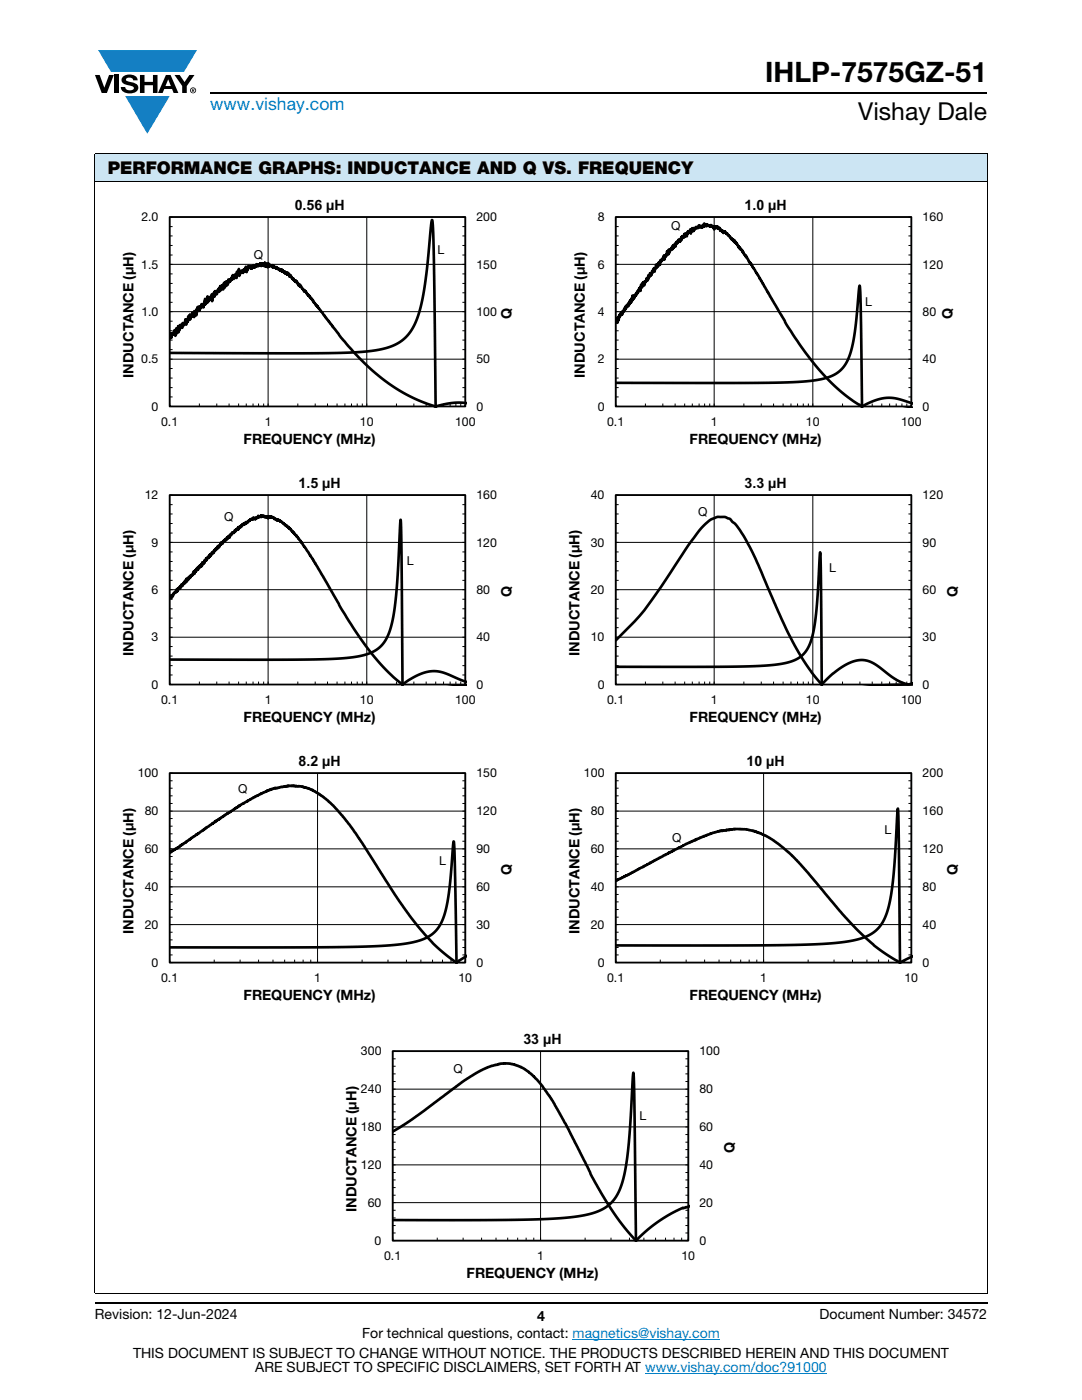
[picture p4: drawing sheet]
<svg xmlns="http://www.w3.org/2000/svg" width="216mm" height="279mm" viewBox="0 0 216 279" stroke-linecap="round" stroke-linejoin="round" font-family="sans-serif">
<g fill="#147fc3">
<path d="M19.6 10h19.7l-2.6 4.3h-1.1h-13.5z"/>
<path d="M25 19.2h8.9l-4.5 7.5z"/>
</g>
<g fill="#000">
<path d="M18.9 15h1l.9 2.5 1-2.5h.9l-1.4 3.6h-1zM22.9 15h.9v3.6h-.9zM24.6 15.3a2.1 2.1 0 0 1 2.8 .3l.1 .4h-.9a.79 .79 0 0 0-.7-.5 .79 .79 0 0 0-.8 .4l.3 .3 1 .2a1.08 1.08 0 0 1 1.2 1 1.08 1.08 0 0 1-1.1 1.2 1.73 1.73 0 0 1-2.4-1.2h.9a.96 .96 0 0 0 .8 .6 .96 .96 0 0 0 .9-.4 1.31 1.31 0 0 0-1.2-.6 1.03 1.03 0 0 1-1.1-.6 1.03 1.03 0 0 1 .2-1.1zM27.9 15h.9v1.3h1.7v-1.3h.9v3.6h-.9v-1.6h-1.7v1.6h-.9zM34.8 15h1.1l.9 1.4 1-1.4h1l-1.5 2.2v1.4h-.9v-1.4z"/>
<path d="M33.6 15.9l.5 1.3h-1.1zM33.1 15l-1.6 3.6h1l.3-.8h1.5l.3 .8h1l-1.6-3.6z"/>
<path d="M38.4 17.8h.2v.2h-.2zM38.3 17.7v.7h.1v-.3l.4 .3-.2-.3 .2-.2-.1-.2z"/>
<path d="M38.1 18a.46 .46 0 0 1 .9 0 .46 .46 0 0 1-.9 0zM37.9 18a.6 .6 0 0 0 1.2 0 .6 .6 0 0 0-1.2 0z"/>
</g>
<path d="M42 18.6h155M18.9 260h178.1" fill="none" stroke="#000" stroke-width=".36"/>
<path d="M114.3 267.3h29.3M128.7 274h36.3" fill="none" stroke="#007ec4" stroke-width=".2"/>
<path d="M18.9 30.7h178.1v5.5h-178.1z" fill="#cce5f3"/>
<g fill="none" stroke="#000" stroke-width=".2">
<path d="M18.9 30.7h178.1M18.9 36.2h178.1M18.9 30.8v227.3M197 30.8v227.3M33.9 43.3h59v37.8h-59zM33.9 52.8h59M33.9 58.4h.5M33.9 56.6h.5M33.9 54.7h.5M33.9 50.9h.5M33.9 49h.5M33.9 47.1h.5"/>
<path d="M33.9 45.2h.5M53.5 43.3v37.8M73.2 43.3v37.8M92.3 58.4h.6M92.3 56.6h.6M92.3 54.7h.6M92.3 50.9h.6M92.3 49h.6M92.3 47.1h.6M92.3 45.2h.6M33.9 71.7h59M33.9 62.2h59"/>
<path d="M33.9 79.2h.5M33.9 77.4h.5M33.9 75.4h.5M33.9 73.5h.5M33.9 69.8h.5M33.9 67.9h.5M33.9 66h.5M33.9 64.1h.5M33.9 60.3h.5M92.3 79.2h.6M92.3 77.4h.6M92.3 75.4h.6"/>
<path d="M92.3 73.5h.6M92.3 69.8h.6M92.3 67.9h.6M92.3 66h.6M92.3 64.1h.6M92.3 60.3h.6M39.8 80.5v.6M43.3 80.5v.6M45.7 80.5v.6M47.6 80.5v.6M49.1 80.5v.6M50.5 80.5v.6"/>
<path d="M51.6 80.5v.6M52.6 80.5v.6M59.4 80.5v.6M62.9 80.5v.6M65.4 80.5v.6M67.3 80.5v.6M68.8 80.5v.6M70.1 80.5v.6M71.3 80.5v.6M72.3 80.5v.6M79.1 80.5v.6M82.6 80.5v.6"/>
<path d="M85 80.5v.6M86.9 80.5v.6M88.5 80.5v.6M89.8 80.5v.6M91 80.5v.6M91.9 80.5v.6M18.9 258.2h178.1"/>
</g>
<path d="M33.9 43.3h59v37.8h-59z" fill="none" stroke="#000" stroke-width=".35"/>
<path d="M33.9 70.4l26.1 .1 9.3-.1 5.8-.5 2.1-.5 1.7-.6 1.7-1.1 1.2-1.4 1-1.8 .9-2.4 .7-2.9 .5-3.1 1.3-12.2 .2 2.2 .2 6.1 .3 29.2M33.9 67.5v-.6v.6l.1-.9v.8l.2-.9v.9l.1-.9 .1 .4 .1-.5 .1 .4 .1-.5v.5l.1-.9 .2 1.1v-1.1l.1 .9 .1-1.3v.5l.1-.3 .1 .6 .2-1.2v1.2l.1-1.3 .1 .9 .2-1.1 .2 .6 .1-.4v.4l.1-.9 .1 .3 .1-.2 .1 .3v-.4l.1 .2v-.2l.1 .1 .1-.9 .1 .5v-.4v1l.1-.9 .1 .5 .1-.6 .1 .4 .1-1.1v.7l.1-.4 .1 .2v-.7l.1 .9v-1l.1 .8 .1-.7 .1 .4v-.2h.2v-.7v.8l.1-.2 .1 .2 .1-.7v.8l.1-1.2v.7l.2-.5v.6l.1-.8 .1 .8v-1.2l.1 .8 .1-1.2 .1 .7 .1-.8 .2 .8 .1-.8 .2 .3 .1-.8v.4l.2-.4 .1 .5 .1-.3v.5l.2-1v.5l.1-.8v.4v-.9l.2 1.1 .1-1v.7l.1-.6 .1 .4v-1.1l.1 1.2 .1-.8 .2 .4v-.5l.1 .5 .1-.5v.1l.2-.4v.4l.1-.8v1.4l.1-.9v-.2l.1 .2 .1-.7 .1 .3v-.4l.1 .8 .1-1.1 .1 .7v-.6l.2 .3v-.5l.1 .7 .4-1.2v.7l.1-.8 .1 .4 .1-.7 .1 .8 .1-.9 .1 .5 .1-.6 .1 .9 .2-1.4 .1 1 .1-.8 .1-.2 .1 .3v-.5v.9l.2-.9 .1 .7v-.7l.1 .5 .1-.9 .1 .4v-.2l.1 .2 .1-.3v.3l.1-.5 .1 .2v-.3l.1 .2v-.4l.1 .3v-.6l.1 .6 .1-.8v.6l.1-.3v.5l.3-.9 .1 .7 .1-.6 .1 .6 .1-1.3 .1 .7 .1-.5 .1 .4v-.1l.1-1v1.4l.1-.7 .1 .2 .1-.4 .1 .3v-.4l.1 .1v-.2l.2 .3 .1-.3v.5v-.6l.2-.1 .1 .4v-.5l.1 .4 .1-.6v.5l.1-.8 .1 1.1 .1-.8 .1 .4v-.6l.2 .3v-.5l.2 .4 .2-.4v.4l.1-.3 .1 .4 .2-.5v.1l.1-.2 .1 .3v-.4l.1 .4v-.3l.1 .4 .3-.5v.3l.1-.5 .1 .4 .2-.1 .1 .1v-.3l.1 .2 .1-.3v.2l.1-.3 .1 .3 .1-.5v.7l.1-.4 .1 .3v-.4l.1 .2 .1-.3 .1 .6 .2-.7 .1 .7v-.3l.1 .4 .1-.7 .2 .6v-.4l.1 .7 .1-.9 .1 .6 .1-.2 .1 .3 .1-.4v.3l.3-.2 .1 .4 .1-.4 .1 .5 .1-.4v.2l.1-.1 .1 .3 .1-.1 .1 .1v.2l.2-.3v.3l.1-.2 .3 .4 .1-.2v.3l.2-.2 .1 .3 .1-.2 .2 .4v-.4l.1 .4v-.2l.3 .4 .1-.3 .1 .5 .1-.2 .2 .3v-.4l.1 .5 .2-.4v.4v-.1l.1 .2 .1-.2 .1 .5v-.2v.2l.2-.2v.2v-.2l.3 .7 .3-.1 .3 .6v-.2l.1 .2v-.2l.2 .4v-.2l.4 .8 .1-.2 .1 .3 .1-.3v.4l.1-.1 .2 .4 .3 .4 .1-.1 .1 .4 .1-.2 .1 .2v-.1l.5 .8 .3 .1 .1 .3 .1-.1 .5 .8v-.1l.1 .4 .1-.1 .6 .9 .1-.1 .1 .2 4.6 6.1 1.4 1.7 4.1 4.2 4.1 3.3 2.3 1.6 2.1 1.1 2.4 1.1 2.4 .8 3.6-.7 2.7 .1" fill="none" stroke="#000" stroke-width=".53"/>
<g fill="#fff">
<path d="M87.3 48.3h1.4v2.9h-1.4z"/>
<path d="M50.6 49.4h1.9v2.9h-1.9z"/>
</g>
<g fill="none" stroke="#000" stroke-width=".2">
<path d="M122.9 43.3h59v37.8h-59zM122.9 52.8h59M122.9 58.4h.5M122.9 56.6h.5M122.9 54.7h.5M122.9 50.9h.5M122.9 49h.5M122.9 47.1h.5M122.9 45.2h.5M142.5 43.3v37.8M162.2 43.3v37.8M181.3 58.4h.6"/>
<path d="M181.3 56.6h.6M181.3 54.7h.6M181.3 50.9h.6M181.3 49h.6M181.3 47.1h.6M181.3 45.2h.6M122.9 71.7h59M122.9 62.2h59M122.9 79.2h.5M122.9 77.4h.5M122.9 75.4h.5M122.9 73.5h.5"/>
<path d="M122.9 69.8h.5M122.9 67.9h.5M122.9 66h.5M122.9 64.1h.5M122.9 60.3h.5M181.3 79.2h.6M181.3 77.4h.6M181.3 75.4h.6M181.3 73.5h.6M181.3 69.8h.6M181.3 67.9h.6M181.3 66h.6"/>
<path d="M181.3 64.1h.6M181.3 60.3h.6M128.8 80.5v.6M132.3 80.5v.6M134.7 80.5v.6M136.6 80.5v.6M138.1 80.5v.6M139.5 80.5v.6M140.6 80.5v.6M141.6 80.5v.6M148.4 80.5v.6M151.9 80.5v.6"/>
<path d="M154.4 80.5v.6M156.3 80.5v.6M157.8 80.5v.6M159.1 80.5v.6M160.3 80.5v.6M161.3 80.5v.6M168.1 80.5v.6M171.6 80.5v.6M174 80.5v.6M175.9 80.5v.6M177.5 80.5v.6M178.8 80.5v.6"/>
<path d="M180 80.5v.6M180.9 80.5v.6"/>
</g>
<path d="M122.9 43.3h59v37.8h-59z" fill="none" stroke="#000" stroke-width=".35"/>
<path d="M122.9 76.4l33.9-.1 5.5-.4 1.9-.3 1.5-.5 1.4-.7 1-.9 .8-1.2 .7-1.7 .6-2 .4-2.4 .9-9.2 .3 5.3 .2 19.1M122.9 64.2v.1l.1-.8 .2 .9 .1-1.1 .1 .7 .2-1.2v.4l.2-.6 .1 .3v-.5l.1 .4v-.1l.1-.4 .1 .5 .1-.7 .2 .1 .1-.7 .1 .3 .2-.7 .1 .4 .2-.7 .1 .4 .1-.7 .1 .4 .1-.7 .1 .4v-.6l.1 .4 .1-.6 .1 .5 .1-.8 .1 .4v-.9l.1 .9 .1-.7v.4l.1-.6 .1 .4 .4-.9 .1 .2 .1-.6v.3l.2-.6 .1 .2 .1-.6 .1 .5 .1-.4v.6l.1-1.3 .2 .5 .1-.7v.2l.1-.4v.2l.1-.2v.4l.1-.5v.7l.2-.8 .2 .1 .2-.8 .1 .5v-.5l.1 .3 .1-.9v.6l.2-.5 .1 .2v-.7l.1 .5 .1-.4 .1 .3 .1-.8 .1 .4 .3-1 .1 .7 .1-.5 .2-.2v-.7l.1 .6 .3-.7v.4l.1-.7 .1 .2v-.2l.1 .5v-.6l.1 .6v-.9l.2 .2v-.4l.1 .3 .1-.4 .1 .3 .2-.8 .1 .3v-.6v.9l.1-.7 .2 .2 .2-.5 .1 .1v-.8v.6l.2-.6 .1 .6 .1-.9v.7l.1-.6 .1-.1v.3l.1-.4 .1 .1 .1-.3 .1 .2v-.4v.5l.2-.8v.5l.1-.5 .1 .4 .2-.7 .1 .5 .1-.8 .1-.1 .1 .3 .2-.5 .1 .1v-.4l.1 .4 .1-.4 .1 .5 .2-.9 .1 .5 .1-.8v.4l.1-.3 .1 .2v-.2l.1 .2 .2-.7v.5v-.6l.1 .7v-.5v.1l.2-.1 .1-.3v.7l.1-.7 .1 .2 .2-.6v.3l.2-.1v.1l.1-.6 .1 .8 .1-.9 .1 .4 .1-.6v.7l.2-.4v.1l.1-.4v.6l.1-.5 .1 .2 .2-.5 .1 .2 .1-.2 .2 .2 .1-.2 .1 .2 .1-.5v.3l.2-.2 .2 .3 .1-.2v.2l.1-.2v.2l.1-.5 .1 .4v-.4l.2 .2v-.5l.1 .5 .2-.3 .1 .4 .1-.5 .1 .4v-.3l.1 .2h.3v.2l.2-.2 .1 .2 .1-.3 .2 .4 .1-.1 .1 .2v-.2l.1 .3v-.4l.1 .7 .1-.6 .2 .3 .2-.2 .1 .2v-.3l.2 .4v-.2l.3 .3v-.2l.1 .5 .1-.2v.3l.1-.2 .1 .2h.1l.1 .2v-.2l.2 .4v-.3l.1 .2 .2-.2 .2 .5 .1-.2 .1 .2v-.1l.7 .7 .1 .4v-.2l.3 .4v-.2l.1 .4 .2-.2 .2 .6 .1-.2 .1 .3h.1l.3 .7 .1-.2v.3l.1-.1 .1 .3v-.2l.2 .4 .2 .2v-.1l.2 .5 .1-.1 .4 .9 .1-.2 .1 .1 .6 1.2 .3 .3 1.8 2.9 5.4 9.4 2.5 3.8 3.7 4.8 3.6 3.8 2.5 2.1 2.6 1.7 3-1.3 2.2-.4 1.9 .2 3.1 .9M182.1 81.4h-.5" fill="none" stroke="#000" stroke-width=".53"/>
<g fill="#fff">
<path d="M172.7 58.7h1.3v2.9h-1.3z"/>
<path d="M133.9 43.6h1.9v2.9h-1.9z"/>
</g>
<g fill="none" stroke="#000" stroke-width=".2">
<path d="M33.9 98.8h59v37.8h-59zM53.5 98.8v37.8M73.2 98.8v37.8M33.9 117.7h59M33.9 108.2h59M33.9 119.6h.5M33.9 115.8h.5M33.9 113.9h.5M33.9 112.1h.5M33.9 110.2h.5M33.9 106.4h.5M33.9 104.5h.5"/>
<path d="M33.9 102.6h.5M33.9 100.7h.5M92.3 119.6h.6M92.3 115.8h.6M92.3 113.9h.6M92.3 112.1h.6M92.3 110.2h.6M92.3 106.4h.6M92.3 104.5h.6M92.3 102.6h.6M92.3 100.7h.6M33.9 127.2h59"/>
<path d="M33.9 134.7h.5M33.9 132.8h.5M33.9 130.9h.5M33.9 129h.5M33.9 125.3h.5M33.9 123.4h.5M33.9 121.5h.5M39.8 136v.6M43.3 136v.6M45.7 136v.6M47.6 136v.6M49.1 136v.6"/>
<path d="M50.5 136v.6M51.6 136v.6M52.6 136v.6M59.4 136v.6M62.9 136v.6M65.4 136v.6M67.3 136v.6M68.8 136v.6M70.1 136v.6M71.3 136v.6M72.3 136v.6M79.1 136v.6"/>
<path d="M82.6 136v.6M85 136v.6M86.9 136v.6M88.5 136v.6M89.8 136v.6M91 136v.6M91.9 136v.6M92.3 134.7h.6M92.3 132.8h.6M92.3 130.9h.6M92.3 129h.6M92.3 125.3h.6"/>
<path d="M92.3 123.4h.6M92.3 121.5h.6"/>
</g>
<path d="M33.9 98.8h59v37.8h-59z" fill="none" stroke="#000" stroke-width=".35"/>
<path d="M33.9 119.1v.2l.1-.4 .1 .4 .1-.3v.4l.1-.7 .1 .4 .2-.6v.1l.5-.6 .1 .2 .1-.6v.4l.2-.6h.1l.1 .2v-.2l.1 .1 .1-.4 .1 .3 .2-.7 .1 .3 .3-.7 .1 .2 .1-.2v-.3l.2 .4v-.6l.1 .3v-.3l.1 .3v-.6l.1 .5 .2-.6 .1 .2 .1-.4 .1 .1v-.2l.1 .2 .2-.5v.2l.1-.2v.1l.2-.2 .2-.6 .1 .4 .2-.7 .1 .3v-.4l.1 .3 .1-.5 .2 .1 .1-.4v.5l.1-.5v.2l.1-.1 .1-.4v.4l.2-.6 .1 .4v-.4l.1 .4 .1-.6v.4l.1-.7v.4l.2-.4 .1 .3 .1-.7 .1 .2v-.2l.1 .2 .1-.1v-.5l.1 .5 .1-.5v.1l.2-.4 .1 .3 .2-.7 .1 .4v-.4l.1 .2 .2-.6 .1 .3 .2-.4 .1 .2v-.4l.1 .2 .2-.6 .1 .3 .1-.4 .1 .2v-.3l.1 .1 .1-.4 .1 .3v-.4v.4l.1-.4 .1 .1v-.2l.1 .2 .1-.4h.2v-.4l.1 .3 .1-.3 .1 .2v-.4l.1 .3 .2-.5v.1l.3-.4 .1 .2 .3-.6 .1 .2 .1-.4 .1 .1v-.1v.3l.1-.4v.4l.2-.6 .1-.1 .1 .2 .2-.6 .1 .2 .1-.2 .1 .2 .1-.5 .1 .1v-.2l.1 .3v-.4l.2-.1 .1 .2v-.3l.1 .2 .2-.5v.5v-.5l.1 .2 .3-.4v.2l.3-.5v.3l.1-.4 .1 .1 .1-.2v.2l.1-.3 .1 .2 .1-.3 .1 .3 .1-.4v.3l.9-.9 .2 .1 .1-.2 .1 .2 .1-.4v.3l.2-.2 .2 .2 .1-.3 .1 .2 .1-.3 .1 .2 .2-.2v-.3l.1 .4 .1-.2v.1l.2-.1 .2-.2v.3v-.3l.2 .2 .1-.2 .1 .2v-.2l.1 .2 .1-.1 .1 .2 .2-.1 .1 .1 .1-.1 .1 .2 .1-.2 .1 .4v-.4l.1 .1 .1-.1 .1 .2 .1-.2v.1l.2-.2 .2 .3h.3l.1 .3 .1-.1 .2 .2 .1-.1 .1 .2v-.1l.1 .2 .1-.2 .1 .1h.2l.2 .3 .1-.2v.2h.2l.9 .8v-.1l.7 .7v-.1l.4 .6h.2l.1 .3 .7 .6 3.2 4.7 5.8 10 3.5 5.6 3.6 4.6 3.5 3.6 1.5 1.1 3.5-2 1.6-.4 1.4-.2 2 .4 4.3 1.8M33.9 131.6l23.4 .1 9-.2 5.4-.5 1.8-.5 1.4-.7 1.2-1 1-1.4 .8-1.7 .5-2.3 .8-6.4 .8-13.3 .3 33.2M93.1 136.7l-2.2 .2" fill="none" stroke="#000" stroke-width=".53"/>
<g fill="#fff">
<path d="M80.7 110.4h1.4v2.9h-1.4z"/>
<path d="M44.7 101.7h1.9v2.9h-1.9z"/>
</g>
<g fill="none" stroke="#000" stroke-width=".2">
<path d="M122.9 98.8h59v37.8h-59zM142.5 98.8v37.8M162.2 98.8v37.8M122.9 119.6h.5M122.9 115.8h.5M122.9 113.9h.5M122.9 112.1h.5M122.9 110.2h.5M122.9 106.4h.5M122.9 104.5h.5M122.9 102.6h.5M122.9 100.7h.5"/>
<path d="M181.3 119.6h.6M181.3 115.8h.6M181.3 113.9h.6M181.3 112.1h.6M181.3 110.2h.6M181.3 106.4h.6M181.3 104.5h.6M181.3 102.6h.6M181.3 100.7h.6M181.9 117.7h-59M181.9 108.2h-59M122.9 134.7h.5"/>
<path d="M122.9 132.8h.5M122.9 130.9h.5M122.9 129h.5M122.9 125.3h.5M122.9 123.4h.5M122.9 121.5h.5M128.8 136v.6M132.3 136v.6M134.7 136v.6M136.6 136v.6M138.1 136v.6M139.5 136v.6"/>
<path d="M140.6 136v.6M141.6 136v.6M148.4 136v.6M151.9 136v.6M154.4 136v.6M156.3 136v.6M157.8 136v.6M159.1 136v.6M160.3 136v.6M161.3 136v.6M168.1 136v.6M171.6 136v.6"/>
<path d="M174 136v.6M175.9 136v.6M177.5 136v.6M178.8 136v.6M180 136v.6M180.9 136v.6M181.3 134.7h.6M181.3 132.8h.6M181.3 130.9h.6M181.3 129h.6M181.3 125.3h.6M181.3 123.4h.6"/>
<path d="M181.3 121.5h.6M181.9 127.2h-59"/>
</g>
<path d="M122.9 98.8h59v37.8h-59z" fill="none" stroke="#000" stroke-width=".35"/>
<path d="M122.9 133.1h19.8l8.3-.2 5-.4 1.7-.4 1.3-.6 1.2-.8 .9-1.2 .7-1.4 .5-1.9 .7-5.7 .7-10.3 .3 26.7M122.9 127.8a70 70 0 0 0 11.8-14.9l3.2-4.8a15 15 0 0 1 4.2-4.5 3.9 3.9 0 0 1 3.7 .1l.3 .4a12.7 12.7 0 0 1 3 4.1l1.7 3.3 4.5 10.5 2.9 6.1 2.6 4.4 1.2 1.7 1.7 2.1a.41 .41 0 0 0 .5 .2 .41 .41 0 0 0 .2-.4l1.8-1.7 2.3-1.6 1.8-.8 1.7-.3 1.2 .2 1.1 .5 3.8 2.8 1.5 .8 1.6 .6 .9-.2M182.1 136.6l-8 .3" fill="none" stroke="#000" stroke-width=".53"/>
<path d="M139.3 100.6h1.9v2.9h-1.9z" fill="#fff"/>
<g fill="none" stroke="#000" stroke-width=".2">
<path d="M33.9 154.3h59v37.8h-59zM33.9 158.8h.5M33.9 157.3h.5M33.9 155.8h.5M63.4 154.3v37.8M92.3 158.8h.6M92.3 157.3h.6M92.3 155.8h.6M33.9 177h59M33.9 169.4h59M33.9 161.9h59M33.9 180h.5"/>
<path d="M33.9 178.5h.5M33.9 175.5h.5M33.9 173.9h.5M33.9 172.5h.5M33.9 170.9h.5M33.9 167.9h.5M33.9 166.4h.5M33.9 164.9h.5M33.9 163.4h.5M33.9 160.4h.5M92.3 180h.6M92.3 178.5h.6"/>
<path d="M92.3 175.5h.6M92.3 173.9h.6M92.3 172.5h.6M92.3 170.9h.6M92.3 167.9h.6M92.3 166.4h.6M92.3 164.9h.6M92.3 163.4h.6M92.3 160.4h.6M33.9 184.5h59M33.9 190.6h.5M33.9 189.1h.5"/>
<path d="M33.9 187.6h.5M33.9 186h.5M33.9 183h.5M33.9 181.5h.5M42.7 191.5v.6M47.9 191.5v.6M51.6 191.5v.6M54.5 191.5v.6M56.8 191.5v.6M58.8 191.5v.6M60.5 191.5v.6M62 191.5v.6"/>
<path d="M72.3 191.5v.6M77.4 191.5v.6M81.1 191.5v.6M84 191.5v.6M86.3 191.5v.6M88.3 191.5v.6M90 191.5v.6M91.5 191.5v.6M92.3 190.6h.6M92.3 189.1h.6M92.3 187.6h.6M92.3 186h.6"/>
<path d="M92.3 183h.6M92.3 181.5h.6"/>
</g>
<path d="M33.9 154.3h59v37.8h-59z" fill="none" stroke="#000" stroke-width=".35"/>
<path d="M33.9 170.2l.2-.3 .1 .1 .2-.3 .1 .1 .4-.2 .3-.3h.2v-.2l.1 .1 .5-.5 1.2-.6 .9-.8 2.8-1.9 .2-.2h.1l1.7-1.2 .1-.2 .1 .1 .6-.4 3.3-2.2 .3-.1 .3-.4 .1 .1 2.8-1.7 2.8-1.4 1.6-.6 .2 .2 2.5-.6 2.5 .1 1.5 .4 2.1 1.2 1.9 1.4 2.7 2.9 3.4 4.5 8.9 13.8 2.8 3.8 3 3.3 2.1 1.9 2.3 1.8h.5l1.8-1.1M33.9 189.1h27.2l11.8-.2 7-.4 2.5-.4 1.8-.6 1.5-.7 1.2-1 1.1-1.5 .6-1.6 .6-2.1 .4-2.8 .9-9.9 .3 4.8 .3 19.7" fill="none" stroke="#000" stroke-width=".53"/>
<g fill="#fff">
<path d="M87.6 170.3h1.4v3h-1.4z"/>
<path d="M47.5 155.8h1.9v3h-1.9z"/>
</g>
<g fill="none" stroke="#000" stroke-width=".2">
<path d="M122.9 154.3h59v37.8h-59zM122.9 158.8h.5M122.9 157.3h.5M122.9 155.8h.5M152.4 154.3v37.8M181.3 158.8h.6M181.3 157.3h.6M181.3 155.8h.6M122.9 177h59M122.9 169.4h59M122.9 180h.5M122.9 178.5h.5"/>
<path d="M122.9 175.5h.5M122.9 173.9h.5M122.9 172.5h.5M122.9 170.9h.5M122.9 167.9h.5M122.9 166.4h.5M122.9 164.9h.5M122.9 163.4h.5M122.9 160.3h.5M181.3 180h.6M181.3 178.5h.6M181.3 175.5h.6"/>
<path d="M181.3 173.9h.6M181.3 172.5h.6M181.3 170.9h.6M181.3 167.9h.6M181.3 166.4h.6M181.3 164.9h.6M181.3 163.4h.6M181.3 160.3h.6M181.9 161.9h-59M122.9 184.5h59M122.9 190.6h.5M122.9 189.1h.5"/>
<path d="M122.9 187.6h.5M122.9 186h.5M122.9 183h.5M122.9 181.5h.5M131.7 191.5v.6M136.9 191.5v.6M140.6 191.5v.6M143.5 191.5v.6M145.8 191.5v.6M147.8 191.5v.6M149.5 191.5v.6M151 191.5v.6"/>
<path d="M161.3 191.5v.6M166.4 191.5v.6M170.1 191.5v.6M173 191.5v.6M175.3 191.5v.6M177.3 191.5v.6M179 191.5v.6M180.5 191.5v.6M181.3 190.6h.6M181.3 189.1h.6M181.3 187.6h.6M181.3 186h.6"/>
<path d="M181.3 183h.6M181.3 181.5h.6"/>
</g>
<path d="M122.9 154.3h59v37.8h-59z" fill="none" stroke="#000" stroke-width=".35"/>
<path d="M122.9 175.8l2.1-1.1h.1l11.8-6.3 4.9-2 2.2-.7 .1 .2 2.4-.5 2.4 .1 1.7 .4 2.2 .9 1.6 1 3.8 3.1 3.1 3.3 7.4 8.9 2.6 2.8 3.1 2.8 2.5 1.8 2.6 1.5h.2l2.4-1.2M122.9 188.7h27.1l12-.2 7-.6 2.4-.5 1.8-.7 1.5-.9 1.1-1.3 .9-1.6 .7-2.2 .5-2.7 .4-3.5 .9-13.1 .4 31" fill="none" stroke="#000" stroke-width=".53"/>
<g fill="#fff">
<path d="M176.5 164.1h1.4v2.9h-1.4z"/>
<path d="M134.1 165.7h1.9v2.9h-1.9z"/>
</g>
<g fill="none" stroke="#000" stroke-width=".2">
<path d="M78.4 209.8h59v37.8h-59zM78.4 217.4h59M78.4 218.8h.5M78.4 215.8h.5M78.4 214.3h.5M78.4 212.8h.5M78.4 211.3h.5M107.9 209.8v37.8M136.8 218.8h.6M136.8 215.8h.6M136.8 214.3h.6M136.8 212.8h.6"/>
<path d="M136.8 211.3h.6M137.4 209.8v37.8M78.4 232.5h59M78.4 224.9h59M78.4 238.5h.5M78.4 237h.5M78.4 235.5h.5M78.4 234h.5M78.4 231h.5M78.4 229.4h.5M78.4 227.9h.5M78.4 226.4h.5"/>
<path d="M78.4 223.4h.5M78.4 221.9h.5M78.4 220.4h.5M136.8 238.5h.6M136.8 237h.6M136.8 235.5h.6M136.8 234h.6M136.8 231h.6M136.8 229.4h.6M136.8 227.9h.6M136.8 226.4h.6M136.8 223.4h.6"/>
<path d="M136.8 221.9h.6M136.8 220.4h.6M78.4 240h59M78.4 246.1h.5M78.4 244.6h.5M78.4 243.1h.5M78.4 241.5h.5M87.2 247v.6M92.4 247v.6M96.1 247v.6M99 247v.6M101.3 247v.6"/>
<path d="M103.3 247v.6M105 247v.6M106.5 247v.6M116.8 247v.6M121.9 247v.6M125.6 247v.6M128.5 247v.6M130.8 247v.6M132.8 247v.6M134.5 247v.6M136 247v.6M136.8 246.1h.6"/>
<path d="M136.8 244.6h.6M136.8 243.1h.6M136.8 241.5h.6"/>
</g>
<path d="M78.4 209.8h59v37.8h-59z" fill="none" stroke="#000" stroke-width=".35"/>
<path d="M78.4 225.8l3.8-2.4 10-7.4 3.4-2.2 1.8-.8 2.2-.7 2-.1 1.2 .3 1.7 .7 1.7 1.3 1.7 1.8 1.8 2.5 3.2 5.5 5 10.2 2.3 4 3.5 5.3 3 3.5h.5l2.5-2.3 3.2-2.2 3.3-1.8 .2 .1 1.2-.4M78.4 243.5h21.7l10.3-.3 3.6-.3 2.7-.4 2.1-.6 1.8-.8 1.4-1.1 1.1-1.4 .9-2.1 .6-2.2 .9-6.2 .9-14 .2 6 .3 27.8" fill="none" stroke="#000" stroke-width=".53"/>
<g fill="#fff">
<path d="M127.6 221.2h1.4v2.9h-1.4z"/>
<path d="M90.5 211.7h1.9v2.9h-1.9z"/>
</g>
<text font-size="5.6" x="152.7" y="16.4">IHLP-7575GZ-51</text>
<text font-size="4.9" x="171.3" y="24">Vishay Dale</text>
<text font-size="3.5" fill="#007ec4" x="42" y="21.9">www.vishay.com</text>
<text font-size="3.5" x="21.5" y="34.8">PERFORMANCE GRAPHS: INDUCTANCE AND Q VS. FREQUENCY</text>
<g font-size="2.8">
<text x="58.8" y="42">0.56 µH</text>
<text x="148.6" y="42">1.0 µH</text>
<text x="102.1" y="63.6" transform="rotate(-90 102.1 63.6)">Q</text>
<text x="190.1" y="63.6" transform="rotate(-90 190.1 63.6)">Q</text>
<text x="26.7" y="75.4" transform="rotate(-90 26.7 75.4)">INDUCTANCE (µH)</text>
<text x="116.7" y="75.4" transform="rotate(-90 116.7 75.4)">INDUCTANCE (µH)</text>
<text x="48.6" y="88.6">FREQUENCY (MHz)</text>
<text x="137.6" y="88.6">FREQUENCY (MHz)</text>
<text x="59.6" y="97.4">1.5 µH</text>
<text x="148.6" y="97.4">3.3 µH</text>
<text x="102.1" y="119.1" transform="rotate(-90 102.1 119.1)">Q</text>
<text x="191.1" y="119.1" transform="rotate(-90 191.1 119.1)">Q</text>
<text x="26.7" y="130.9" transform="rotate(-90 26.7 130.9)">INDUCTANCE (µH)</text>
<text x="115.7" y="130.9" transform="rotate(-90 115.7 130.9)">INDUCTANCE (µH)</text>
<text x="48.6" y="144.1">FREQUENCY (MHz)</text>
<text x="137.6" y="144.1">FREQUENCY (MHz)</text>
<text x="59.6" y="152.9">8.2 µH</text>
<text x="149" y="152.9">10 µH</text>
<text x="102.1" y="174.5" transform="rotate(-90 102.1 174.5)">Q</text>
<text x="191.1" y="174.5" transform="rotate(-90 191.1 174.5)">Q</text>
<text x="26.7" y="186.4" transform="rotate(-90 26.7 186.4)">INDUCTANCE (µH)</text>
<text x="115.7" y="186.4" transform="rotate(-90 115.7 186.4)">INDUCTANCE (µH)</text>
<text x="48.6" y="199.6">FREQUENCY (MHz)</text>
<text x="137.6" y="199.6">FREQUENCY (MHz)</text>
<text x="104.5" y="208.4">33 µH</text>
<text x="146.6" y="230" transform="rotate(-90 146.6 230)">Q</text>
<text x="71.2" y="241.9" transform="rotate(-90 71.2 241.9)">INDUCTANCE (µH)</text>
<text x="93.1" y="255.1">FREQUENCY (MHz)</text>
<text x="18.9" y="263.3">Revision: 12-Jun-2024</text>
<text x="107.2" y="263.6">4</text>
<text x="163.6" y="263.3">Document Number: 34572</text>
<text x="72.3" y="267.1">For technical questions, contact: magnetics@vishay.com</text>
<text x="26.5" y="271">THIS DOCUMENT IS SUBJECT TO CHANGE WITHOUT NOTICE. THE PRODUCTS DESCRIBED HEREIN AND THIS DOCUMENT</text>
<text x="50.9" y="273.8">ARE SUBJECT TO SPECIFIC DISCLAIMERS, SET FORTH AT www.vishay.com/doc?91000</text>
</g>
<g font-size="2.5">
<text x="28.2" y="44.1">2.0</text>
<text x="95.1" y="44.1">200</text>
<text x="119.3" y="44.1">8</text>
<text x="133.9" y="46">Q</text>
<text x="184.1" y="44.1">160</text>
<text x="28.2" y="53.6">1.5</text>
<text x="50.6" y="51.7">Q</text>
<text x="87.3" y="50.7">L</text>
<text x="95.1" y="53.6">150</text>
<text x="119.3" y="53.6">6</text>
<text x="184.1" y="53.6">120</text>
<text x="28.2" y="63">1.0</text>
<text x="95.1" y="63">100</text>
<text x="119.3" y="63.1">4</text>
<text x="172.7" y="61.1">L</text>
<text x="184.1" y="63">80</text>
<text x="28.2" y="72.5">0.5</text>
<text x="95.1" y="72.5">50</text>
<text x="119.3" y="72.5">2</text>
<text x="184.1" y="72.5">40</text>
<text x="30.3" y="81.9">0</text>
<text x="95.1" y="81.9">0</text>
<text x="119.3" y="82">0</text>
<text x="184.1" y="82">0</text>
<text x="32.1" y="85.1">0.1</text>
<text x="52.8" y="85.1">1</text>
<text x="71.8" y="85.1">10</text>
<text x="90.8" y="85.1">100</text>
<text x="121.1" y="85.1">0.1</text>
<text x="141.8" y="85.1">1</text>
<text x="160.8" y="85.1">10</text>
<text x="179.8" y="85.1">100</text>
<text x="28.9" y="99.6">12</text>
<text x="95.1" y="99.6">160</text>
<text x="117.9" y="99.6">40</text>
<text x="184.1" y="99.6">120</text>
<text x="44.7" y="104">Q</text>
<text x="139.3" y="102.9">Q</text>
<text x="30.3" y="109.1">9</text>
<text x="81.2" y="112.8">L</text>
<text x="95.1" y="109.1">120</text>
<text x="117.9" y="109.1">30</text>
<text x="184.1" y="109.1">90</text>
<text x="30.3" y="118.5">6</text>
<text x="95.1" y="118.5">80</text>
<text x="117.9" y="118.5">20</text>
<text x="165.5" y="114.2">L</text>
<text x="184.1" y="118.5">60</text>
<text x="30.3" y="128">3</text>
<text x="95.1" y="128">40</text>
<text x="117.9" y="128">10</text>
<text x="184.1" y="128">30</text>
<text x="30.3" y="137.4">0</text>
<text x="95.1" y="137.4">0</text>
<text x="119.3" y="137.4">0</text>
<text x="184.1" y="137.4">0</text>
<text x="32.1" y="140.6">0.1</text>
<text x="52.8" y="140.6">1</text>
<text x="71.8" y="140.6">10</text>
<text x="90.8" y="140.6">100</text>
<text x="121.1" y="140.6">0.1</text>
<text x="141.8" y="140.6">1</text>
<text x="160.8" y="140.6">10</text>
<text x="179.8" y="140.6">100</text>
<text x="27.5" y="155.1">100</text>
<text x="95.1" y="155.1">150</text>
<text x="116.5" y="155.1">100</text>
<text x="184.1" y="155.1">200</text>
<text x="47.5" y="158.2">Q</text>
<text x="28.9" y="162.7">80</text>
<text x="95.1" y="162.7">120</text>
<text x="117.9" y="162.7">80</text>
<text x="176.5" y="166.5">L</text>
<text x="184.1" y="162.7">160</text>
<text x="28.9" y="170.3">60</text>
<text x="87.6" y="172.7">L</text>
<text x="95.1" y="170.2">90</text>
<text x="117.9" y="170.3">60</text>
<text x="134.1" y="168">Q</text>
<text x="184.1" y="170.2">120</text>
<text x="28.9" y="177.8">40</text>
<text x="95.1" y="177.8">60</text>
<text x="117.9" y="177.8">40</text>
<text x="184.1" y="177.8">80</text>
<text x="28.9" y="185.4">20</text>
<text x="95.1" y="185.4">30</text>
<text x="117.9" y="185.4">20</text>
<text x="184.1" y="185.4">40</text>
<text x="30.3" y="192.9">0</text>
<text x="32.1" y="196">0.1</text>
<text x="62.7" y="196">1</text>
<text x="91.5" y="196">10</text>
<text x="95.1" y="192.9">0</text>
<text x="119.3" y="192.9">0</text>
<text x="121.1" y="196">0.1</text>
<text x="151.7" y="196">1</text>
<text x="180.5" y="196">10</text>
<text x="184.1" y="192.9">0</text>
<text x="72" y="210.6">300</text>
<text x="90.5" y="214.1">Q</text>
<text x="139.6" y="210.6">100</text>
<text x="72" y="218.2">240</text>
<text x="139.6" y="218.2">80</text>
<text x="72" y="225.7">180</text>
<text x="127.6" y="223.6">L</text>
<text x="139.6" y="225.7">60</text>
<text x="72" y="233.3">120</text>
<text x="139.6" y="233.3">40</text>
<text x="73.4" y="240.9">60</text>
<text x="139.6" y="240.9">20</text>
<text x="74.8" y="248.4">0</text>
<text x="76.6" y="251.5">0.1</text>
<text x="107.2" y="251.5">1</text>
<text x="136" y="251.5">10</text>
<text x="139.6" y="248.4">0</text>
</g>
</svg>
